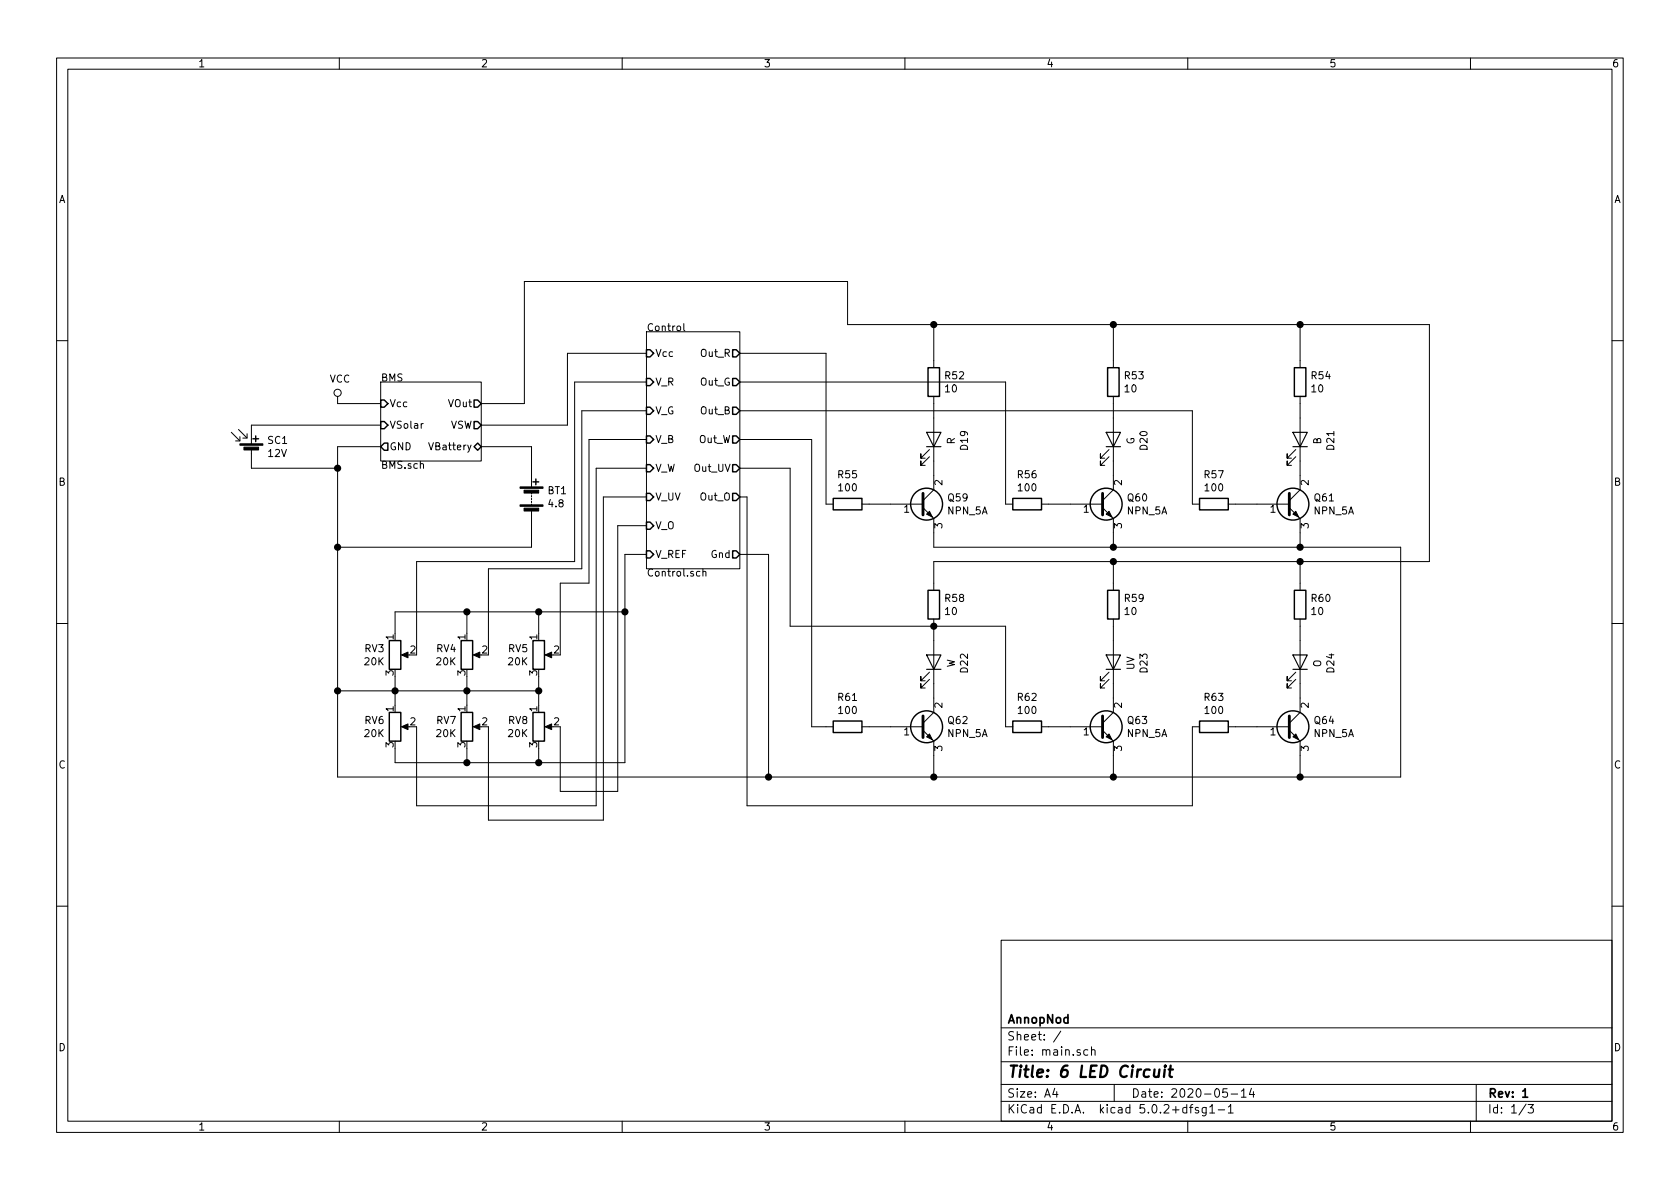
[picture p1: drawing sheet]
<svg xmlns="http://www.w3.org/2000/svg" width="297mm" height="210mm" viewBox="0 0 297 210" stroke-linecap="round" stroke-linejoin="round" font-family="sans-serif">
<g fill="none" stroke="#000" stroke-width=".18">
<path d="M10 10.3h277v189.9h-277zM12 12.2h273v186.1h-273zM60 10.3v1.9M110 10.3v1.9M160 10.3v1.9M210 10.3v1.9M260 10.3v1.9M114.3 58.7h16.5v41.9h-16.5zM120.9 57.2v1.1l.2 .2M165.1 57.4v7.6M196.8 57.4v7.6M229.9 57.4v7.6"/>
<path d="M10 60.2h2M40.9 76.4l1.5 1.6M42.2 75.9l1.5 1.6M42.4 77.2v.8h-.7M43.7 76.7v.8h-.8M44.4 79.5v3.3h15.3M59.7 70.1v1.3h7.6M67.3 67.6h17.8v13.9h-17.8zM67.3 79h-7.6v58.4h187.9v-40.6h-82.5v-5.1l-1.9-1.9M67.3 75.2h-22.9v3.3M74.8 74.9h-.2l-.1 .2M85.1 71.4h7.6v-21.6h57.2v7.6h102.8v41.9h-87.6v5.1"/>
<path d="M85.1 79h8.9v7.1M114.3 67.6h-12.7v31.7h-27.9v16.5M114.3 62.5h-14v12.7h-15.2M114.3 72.6h-11.4v28h-16.5v15.2M114.3 77.7h-10.2v25.4h-5v12.7M130.8 62.5h15.2v26.6h1.3M130.8 67.6h47v21.5h1.3M130.8 72.6h80v16.5h1.3M130.8 77.7h12.7v50.8h3.8M164.3 79.5l-1.5 1.5v-.7v.7h.8M165.1 70.1v16.5l-1.9 1.9M196.1 79.5l-1.5 1.5v-.7v.7h.7"/>
<path d="M196.8 70.1v16.5l-1.9 1.9M229.1 79.5l-1.5 1.5v-.7v.7h.7M229.9 70.1v16.5l-1.9 1.9M285 60.2h2M94 90.4v6.4h-34.3M94 87.1v.3M94 87.6v.3M94 88.1v.3M94 88.6v.3M94 89.1v.3M114.3 98h-3.8v36.9h-40.7v-2.6M114.3 82.8h-8.9v59.7h-31.7v-14"/>
<path d="M114.3 87.9h-7.6v57.1h-20.3v-16.5M114.3 93h-5.1v46.9h-10.1v-11.4M130.8 82.8h8.9v27.9h38.1v17.8h1.3M130.8 87.9h1.3v54.6h78.7v-14h1.3M130.8 98h5.1v39.4M152.4 89.1h10.8M164.3 80.8l-1.5 1.5v-.8v.8h.8M184.1 89.1h10.8M194.9 89.8l1.9 1.9v5.1M196.1 80.8l-1.5 1.5v-.8v.8h.7M196.8 99.3v5.1M217.2 89.1h10.8"/>
<path d="M228 89.8l1.9 1.9v5.1M229.1 80.8l-1.5 1.5v-.8v.8h.7M229.9 99.3v5.1M10 110.3h2M69.8 119.6v5.1M71.4 115.8h1M82.5 108.2v3.8M82.5 119.6v5.1M84.1 115.8h1M95.2 108.2v3.8M95.2 119.6v5.1M96.8 115.8h1"/>
<path d="M110.5 108.2h-40.7v3.8M124.3 101.2l.2-.2 .3 .1v.8M124.3 100.6v1.3M164.3 118.9l-1.5 1.5v-.8v.8h.8M165.1 109.5v16.5l-1.9 1.9M196.1 118.9l-1.5 1.5v-.8v.8h.7M196.8 109.5v16.5l-1.9 1.9M229.1 118.9l-1.5 1.5v-.8v.8h.7M229.9 109.5v16.5l-1.9 1.9M285 110.3h2M59.7 122.2h35.5M71.4 128.5h1"/>
<path d="M82.5 132.3v2.6M84.1 128.5h1M95.2 132.3v2.6M96.8 128.5h1M152.4 128.5h10.8M163.2 129.2l1.9 1.9v6.3M164.3 120.1l-1.5 1.6v-.8v.8h.8M184.1 128.5h10.8M194.9 129.2l1.9 1.9v6.3M196.1 120.1l-1.5 1.6v-.8v.8h.7M217.2 128.5h10.8M228 129.2l1.9 1.9v6.3"/>
<path d="M229.1 120.1l-1.5 1.6v-.8v.8h.7M10 160.2h2M177 166.3h108v32h-108zM285 160.2h2M60 198.3v1.9M110 198.3v1.9M160 198.3v1.9M177 194.8h108M177 191.8h108M177 187.8h108M177 181.8h108M186.5 192.5l-.4 1h1"/>
<path d="M186.8 193v1M187.6 182.3l-1.3 2M192.3 185.7l-.4-.1-.3 .3 .1 .6 .2 .1 .4-.1M193 185.7l.2-.1 .3 .1 .1 .9M193 185.1v1.5M197 191.8v3M210 198.3v1.9M210.3 195.8h.6M210.9 195.3l-.4 .2v1.3M211.9 195.9l-.4-.1-.2 .2 .1 .3 .5 .1v.3h-.6M213.3 195.8v1.2l-.3 .3h-.4M213.3 195.9l-.5-.1-.3 .3 .1 .6 .2 .1 .5-.1"/>
<path d="M213.9 195.8l.4-.5v1.5M213.9 196.8h.9M215.4 196.3h1.1M217 192.5h-.7l-.1 .7 .2-.1 .5 .1 .1 .2v.5l-.2 .1-.6-.1M217.2 195.8l.4-.5v1.5M217.2 196.8h.8M217.7 193.5h1.1M219.5 193l.4-.5v1.5M219.5 194h.8M221.3 192.5l-.4 1h.9M221.6 193v1M260 198.3v1.9"/>
<path d="M261 191.8v6.5M269.8 195.2l-1.2 2M270.2 195.3h.9l-.5 .6 .4 .1v.7l-.2 .1-.6-.1"/>
<circle cx="59.7" cy="69.5" r=".63"/>
</g>
<path d="M269.2 193l.5-.5v1.5M269.2 194h.9" fill="none" stroke="#000" stroke-width=".3"/>
<path d="M204.1 189.1v1.2a.56 .56 0 0 0 .8 0M205 189.1l-.2 1.3M205.9 189.1l-.1 1.3M206 188.4l-.1 .1 .1 .1v-.2v.2M206.6 189.1h.8M207 188.4l-.2 1.8 .1 .1 .3 .1" fill="none" stroke="#000" stroke-width=".41"/>
<g fill="none" stroke="#000" stroke-width=".25">
<path d="M44.7 77.6h1M45.2 77.1v1M67.3 74.5h.6l.7 .7-.7 .6h-.6zM67.3 70.7h.6l.7 .7-.7 .6h-.6zM67.9 78.4h.7v1.2h-.7l-.6-.6zM83.8 79l.7-.6 .6 .6-.6 .6zM83.8 74.5h.7l.6 .7-.6 .6h-.7zM83.8 70.7h.7l.6 .7-.6 .6h-.7zM114.3 66.9h.6l.7 .7-.7 .6h-.6zM114.3 72h.6l.7 .6-.7 .7h-.6zM114.3 77.1h.6l.7 .6-.7 .7h-.6zM114.3 61.8h.6l.7 .7-.7 .6h-.6z"/>
<path d="M129.5 61.8h.7l.6 .7-.6 .6h-.7zM129.5 66.9h.7l.6 .7-.6 .6h-.7zM129.5 72h.7l.6 .6-.6 .7h-.7zM129.5 77.1h.7l.6 .6-.6 .7h-.7zM164.1 65h2v5.1h-2zM195.8 65h2.1v5.1h-2.1zM228.9 65h2v5.1h-2zM94.2 85.2h1M94.7 84.7v1M114.3 82.2h.6l.7 .6-.7 .6h-.6zM114.3 87.2h.6l.7 .7-.7 .6h-.6zM114.3 92.3h.6l.7 .7-.7 .6h-.6z"/>
<path d="M114.3 97.4h.6l.7 .6-.7 .7h-.6zM129.5 82.2h.7l.6 .6-.6 .6h-.7zM129.5 87.2h.7l.6 .7-.6 .6h-.7zM129.5 97.4h.7l.6 .6-.6 .7h-.7zM147.3 88.1h5.1v2.1h-5.1zM179.1 88.1h5v2.1h-5zM212.1 88.1h5.1v2.1h-5.1zM68.8 113.3h2.1v5.1h-2.1zM81.5 113.3h2.1v5.1h-2.1zM94.2 113.3h2.1v5.1h-2.1zM164.1 104.4h2v5.1h-2zM195.8 104.4h2.1v5.1h-2.1z"/>
<path d="M228.9 104.4h2v5.1h-2zM68.8 126h2.1v5.1h-2.1zM81.5 126h2.1v5.1h-2.1zM94.2 126h2.1v5.1h-2.1zM147.3 127.5h5.1v2h-5.1zM179.1 127.5h5v2h-5zM212.1 127.5h5.1v2h-5.1z"/>
<circle cx="163.8" cy="89.1" r="2.82"/>
<circle cx="195.6" cy="89.1" r="2.82"/>
<circle cx="228.6" cy="89.1" r="2.82"/>
<circle cx="163.8" cy="128.5" r="2.82"/>
<circle cx="195.6" cy="128.5" r="2.82"/>
<circle cx="228.6" cy="128.5" r="2.82"/>
</g>
<path d="M163.8 76.4h2.6l-1.3 2.6zM163.8 79h2.6M195.6 76.4h2.5l-1.3 2.6zM195.6 79h2.5M228.6 76.4h2.5l-1.2 2.6zM228.6 79h2.5M163.8 115.8h2.6l-1.3 2.6zM163.8 118.4h2.6M195.6 115.8h2.5l-1.3 2.6zM195.6 118.4h2.5M228.6 115.8h2.5l-1.2 2.6zM228.6 118.4h2.5" fill="none" stroke="#000" stroke-width=".2"/>
<path d="M163.2 87.2v3.9M194.9 87.2v3.9M228 87.2v3.9M163.2 126.6v3.8M194.9 126.6v3.8M228 126.6v3.8" fill="none" stroke="#000" stroke-width=".51"/>
<g fill="#000" stroke="#000" stroke-width=".18">
<path d="M42.4 78.5h4.1v.2h-4.1zM43.1 79.1h2.6v.5h-2.6zM91.9 89.3h4.1v.2h-4.1zM91.9 86.1h4.1v.3h-4.1zM92.7 89.9h2.5v.5h-2.5zM92.7 86.7h2.5v.5h-2.5zM164.3 90.4l.5 1-1-.5zM195.6 90.9l.5-.5 .5 1zM228.6 90.9l.5-.5 .5 1zM71 115.8l1.1-.5v1zM83.7 115.8l1.1-.5v1zM96.4 115.8l1.1-.5v1z"/>
<path d="M71 128.5l1.1-.5v1zM83.7 128.5l1.1-.5v1zM96.4 128.5l1.1-.5v1zM163.8 130.3l.5-.5 .5 1zM195.6 130.3l.5-.5 .5 1zM228.6 130.3l.5-.5 .5 1z"/>
</g>
<g fill="#000" stroke="#000" stroke-width=".25">
<circle cx="165.1" cy="57.4" r=".51"/>
<circle cx="196.9" cy="57.4" r=".51"/>
<circle cx="229.9" cy="57.4" r=".51"/>
<circle cx="59.7" cy="96.8" r=".51"/>
<circle cx="59.7" cy="82.8" r=".51"/>
<circle cx="196.9" cy="99.3" r=".51"/>
<circle cx="196.9" cy="96.8" r=".51"/>
<circle cx="229.9" cy="99.3" r=".51"/>
<circle cx="229.9" cy="96.8" r=".51"/>
<circle cx="82.6" cy="108.2" r=".51"/>
<circle cx="95.3" cy="108.2" r=".51"/>
<circle cx="110.5" cy="108.2" r=".51"/>
<circle cx="165.1" cy="110.7" r=".51"/>
<circle cx="59.7" cy="122.2" r=".51"/>
<circle cx="69.9" cy="122.2" r=".51"/>
<circle cx="82.6" cy="122.2" r=".51"/>
<circle cx="82.6" cy="134.9" r=".51"/>
<circle cx="95.3" cy="122.2" r=".51"/>
<circle cx="95.3" cy="134.9" r=".51"/>
<circle cx="135.9" cy="137.4" r=".51"/>
<circle cx="165.1" cy="137.4" r=".51"/>
<circle cx="196.9" cy="137.4" r=".51"/>
<circle cx="229.9" cy="137.4" r=".51"/>
</g>
<text font-size="2.8" x="178" y="190.5">Title: 6 LED Circuit</text>
<g font-size="2.1">
<text x="178" y="184">Sheet: /</text>
<text x="178" y="181">AnnopNod</text>
<text x="178" y="186.7">File: main.sch</text>
<text x="178" y="196.9">KiCad E.D.A. kicad 5.0.2+dfsg1-1</text>
<text x="178" y="194.1">Size: A4</text>
<text x="200" y="194.1">Date: 2020-05-14</text>
<text x="263" y="194.1">Rev: 1</text>
<text x="263" y="196.9">Id: 1/3</text>
</g>
<g font-size="1.8">
<text x="35" y="11.9">1</text>
<text x="85" y="11.9">2</text>
<text x="135" y="11.9">3</text>
<text x="185" y="11.9">4</text>
<text x="235" y="11.9">5</text>
<text x="285" y="11.9">6</text>
<text x="10.4" y="35.9">A</text>
<text x="285.4" y="35.9">A</text>
<text x="114.3" y="58.6">Control</text>
<text x="115.8" y="63.1">Vcc</text>
<text x="124" y="63.1">Out_R</text>
<text x="58.3" y="67.7">VCC</text>
<text x="67.3" y="67.5">BMS</text>
<text x="115.8" y="68.2">V_R</text>
<text x="123.9" y="68.2">Out_G</text>
<text x="167.2" y="67.1">R52</text>
<text x="167.2" y="69.4">10</text>
<text x="198.9" y="67.1">R53</text>
<text x="198.9" y="69.4">10</text>
<text x="231.9" y="67.1">R54</text>
<text x="232" y="69.4">10</text>
<text x="68.8" y="75.8">VSolar</text>
<text x="68.8" y="72">Vcc</text>
<text x="79.3" y="72">VOut</text>
<text x="79.5" y="75.8">VSW</text>
<text x="115.8" y="73.3">V_G</text>
<text x="124" y="73.3">Out_B</text>
<text x="47.4" y="78.5">SC1</text>
<text x="47.4" y="80.8">12V</text>
<text x="67.3" y="82.9">BMS.sch</text>
<text x="68.8" y="79.6">GND</text>
<text x="76.3" y="79.6">VBattery</text>
<text x="115.8" y="78.4">V_B</text>
<text x="115.8" y="83.4">V_W</text>
<text x="122.8" y="83.4">Out_UV</text>
<text x="123.6" y="78.4">Out_W</text>
<text x="168.8" y="78.6" transform="rotate(-90 168.8 78.6)">R</text>
<text x="171.1" y="79.5" transform="rotate(-90 171.1 79.5)">D19</text>
<text x="200.6" y="78.6" transform="rotate(-90 200.6 78.6)">G</text>
<text x="202.9" y="79.5" transform="rotate(-90 202.9 79.5)">D20</text>
<text x="233.6" y="78.6" transform="rotate(-90 233.6 78.6)">B</text>
<text x="235.9" y="79.5" transform="rotate(-90 235.9 79.5)">D21</text>
<text x="10.4" y="85.9">B</text>
<text x="96.9" y="87.4">BT1</text>
<text x="97.1" y="89.7">4.8</text>
<text x="115.8" y="88.5">V_UV</text>
<text x="123.9" y="88.5">Out_O</text>
<text x="148.2" y="84.6">R55</text>
<text x="148.4" y="86.9">100</text>
<text x="166.6" y="85.8" transform="rotate(-90 166.6 85.8)">2</text>
<text x="167.7" y="88.7">Q59</text>
<text x="180" y="84.6">R56</text>
<text x="180.1" y="86.9">100</text>
<text x="198.4" y="85.8" transform="rotate(-90 198.4 85.8)">2</text>
<text x="199.4" y="88.7">Q60</text>
<text x="213" y="84.6">R57</text>
<text x="213.2" y="86.9">100</text>
<text x="231.4" y="85.8" transform="rotate(-90 231.4 85.8)">2</text>
<text x="232.5" y="88.7">Q61</text>
<text x="285.4" y="85.9">B</text>
<text x="115.8" y="93.6">V_O</text>
<text x="159.8" y="90.7">1</text>
<text x="166.6" y="93.4" transform="rotate(-90 166.6 93.4)">3</text>
<text x="167.6" y="91">NPN_5A</text>
<text x="191.6" y="90.7">1</text>
<text x="198.4" y="93.4" transform="rotate(-90 198.4 93.4)">3</text>
<text x="199.3" y="91">NPN_5A</text>
<text x="224.6" y="90.7">1</text>
<text x="231.4" y="93.4" transform="rotate(-90 231.4 93.4)">3</text>
<text x="232.4" y="91">NPN_5A</text>
<text x="114.3" y="101.9">Control.sch</text>
<text x="115.8" y="98.7">V_REF</text>
<text x="125.8" y="98.7">Gnd</text>
<text x="167.2" y="106.4">R58</text>
<text x="198.9" y="106.4">R59</text>
<text x="231.9" y="106.4">R60</text>
<text x="69.6" y="113.1" transform="rotate(-90 69.6 113.1)">1</text>
<text x="82.3" y="113.1" transform="rotate(-90 82.3 113.1)">1</text>
<text x="95" y="113.1" transform="rotate(-90 95 113.1)">1</text>
<text x="167.2" y="108.8">10</text>
<text x="198.9" y="108.8">10</text>
<text x="232" y="108.8">10</text>
<text x="64.5" y="115.3">RV3</text>
<text x="64.5" y="117.6">20K</text>
<text x="69.6" y="119.5" transform="rotate(-90 69.6 119.5)">3</text>
<text x="72.5" y="115.6">2</text>
<text x="77.2" y="115.3">RV4</text>
<text x="77.2" y="117.6">20K</text>
<text x="82.3" y="119.5" transform="rotate(-90 82.3 119.5)">3</text>
<text x="85.2" y="115.6">2</text>
<text x="89.9" y="115.3">RV5</text>
<text x="89.9" y="117.6">20K</text>
<text x="95" y="119.5" transform="rotate(-90 95 119.5)">3</text>
<text x="97.9" y="115.6">2</text>
<text x="168.8" y="118.1" transform="rotate(-90 168.8 118.1)">W</text>
<text x="171.1" y="118.9" transform="rotate(-90 171.1 118.9)">D22</text>
<text x="200.6" y="118.5" transform="rotate(-90 200.6 118.5)">UV</text>
<text x="202.9" y="118.9" transform="rotate(-90 202.9 118.9)">D23</text>
<text x="233.6" y="118" transform="rotate(-90 233.6 118)">O</text>
<text x="235.9" y="118.9" transform="rotate(-90 235.9 118.9)">D24</text>
<text x="69.6" y="125.8" transform="rotate(-90 69.6 125.8)">1</text>
<text x="82.3" y="125.8" transform="rotate(-90 82.3 125.8)">1</text>
<text x="95" y="125.8" transform="rotate(-90 95 125.8)">1</text>
<text x="148.2" y="123.9">R61</text>
<text x="166.6" y="125.2" transform="rotate(-90 166.6 125.2)">2</text>
<text x="180" y="123.9">R62</text>
<text x="198.4" y="125.2" transform="rotate(-90 198.4 125.2)">2</text>
<text x="213" y="123.9">R63</text>
<text x="231.4" y="125.2" transform="rotate(-90 231.4 125.2)">2</text>
<text x="64.5" y="128">RV6</text>
<text x="64.5" y="130.3">20K</text>
<text x="72.5" y="128.3">2</text>
<text x="77.2" y="128">RV7</text>
<text x="77.2" y="130.3">20K</text>
<text x="85.2" y="128.3">2</text>
<text x="89.9" y="128">RV8</text>
<text x="89.9" y="130.3">20K</text>
<text x="97.9" y="128.3">2</text>
<text x="148.4" y="126.3">100</text>
<text x="159.8" y="130">1</text>
<text x="167.6" y="130.3">NPN_5A</text>
<text x="167.7" y="128">Q62</text>
<text x="180.1" y="126.3">100</text>
<text x="191.6" y="130">1</text>
<text x="199.3" y="130.3">NPN_5A</text>
<text x="199.4" y="128">Q63</text>
<text x="213.2" y="126.3">100</text>
<text x="224.6" y="130">1</text>
<text x="232.4" y="130.3">NPN_5A</text>
<text x="232.5" y="128">Q64</text>
<text x="10.4" y="135.9">C</text>
<text x="69.6" y="132.2" transform="rotate(-90 69.6 132.2)">3</text>
<text x="82.3" y="132.2" transform="rotate(-90 82.3 132.2)">3</text>
<text x="95" y="132.2" transform="rotate(-90 95 132.2)">3</text>
<text x="166.6" y="132.8" transform="rotate(-90 166.6 132.8)">3</text>
<text x="198.4" y="132.8" transform="rotate(-90 198.4 132.8)">3</text>
<text x="231.4" y="132.8" transform="rotate(-90 231.4 132.8)">3</text>
<text x="285.4" y="135.9">C</text>
<text x="10.4" y="185.9">D</text>
<text x="285.4" y="185.9">D</text>
<text x="35" y="199.9">1</text>
<text x="85" y="199.9">2</text>
<text x="135" y="199.9">3</text>
<text x="185" y="199.9">4</text>
<text x="235" y="199.9">5</text>
<text x="285" y="199.9">6</text>
</g>
</svg>
